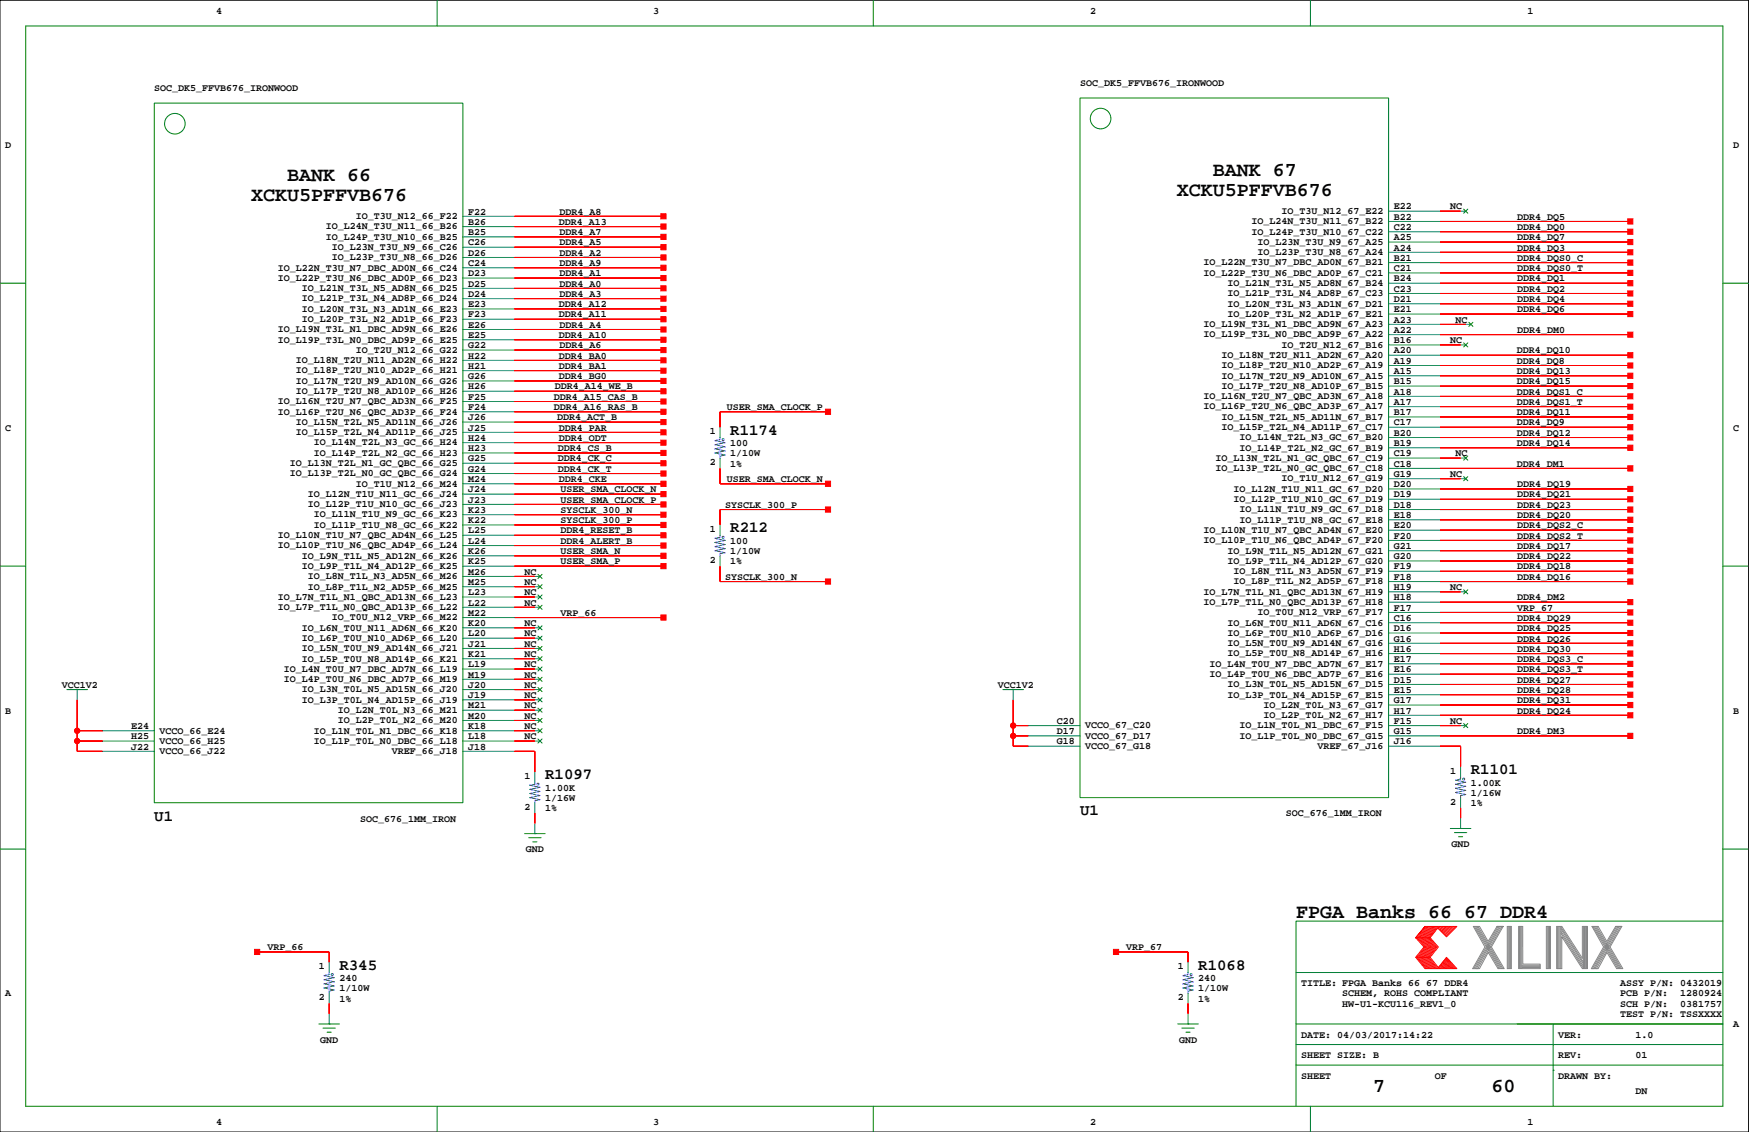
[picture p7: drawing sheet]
<svg xmlns="http://www.w3.org/2000/svg" width="432mm" height="279mm" viewBox="0 0 432 279" stroke-linecap="round" stroke-linejoin="round" font-family="sans-serif">
<path d="M0 .1h431.7v279.3h-431.7z" fill="none" stroke="#000" stroke-width=".25"/>
<g fill="none" stroke="#008000" stroke-width=".25">
<path d="M6.3 6.4h419.1v266.7h-419.1zM107.9 .1v6.3M215.6 .1v6.3M323.5 .1v6.3M38.1 25.5h76.2v172.6h-76.2zM266.6 24.2h76.2v172.7h-76.2zM361.4 51.6l1 1M362.4 51.6l-1 1M0 69.9h6.3M362.6 79.5l1 1.1M363.6 79.5l-1 1.1M425.4 69.9h6.3"/>
<path d="M361.4 84.6l1 1M362.4 84.6l-1 1M361.4 112.6l1 1M361.4 117.6l1 1.1M362.4 112.6l-1 1M362.4 117.6l-1 1.1M0 139.7h6.3M425.4 139.7h6.3M132.8 149.4l1 1M132.8 146.8l1 1.1M132.8 159.5l1 1.1M132.8 154.5l1 1"/>
<path d="M132.8 157l1 1M132.8 144.3l1 1M132.8 141.8l1 1M133.8 149.4l-1 1M133.8 146.8l-1 1.1M133.8 159.5l-1 1.1M133.8 154.5l-1 1M133.8 157l-1 1M133.8 144.3l-1 1M133.8 141.8l-1 1M361.4 145.6l1 1M362.4 145.6l-1 1"/>
<path d="M16.5 170.2h5.1M19 170.2h.1M132.8 179.9l1 1M132.8 174.8l1 1M132.8 177.3l1 1M132.8 169.7l1 1M132.8 172.2l1 1.1M132.8 164.6l1 1M132.8 167.2l1 1M132.8 162.1l1 1M133.8 179.9l-1 1M133.8 174.8l-1 1"/>
<path d="M133.8 177.3l-1 1M133.8 169.7l-1 1M133.8 172.2l-1 1.1M133.8 164.6l-1 1M133.8 167.2l-1 1M133.8 162.1l-1 1M247.6 170.2h5.1M250.1 170.2h.1M361.4 178.6l1 1M362.4 178.6l-1 1M132.8 182.4l1 1M133.8 182.4l-1 1"/>
<path d="M0 209.6h6.3M129.5 205.8h5.1M130.5 206.8h3.1M131.5 207.8h1.1M132.1 205.8h.1M358.1 204.5h5M359.1 205.5h3M360.1 206.5h1M360.6 204.5h.1M425.4 209.6h6.3M425.4 227.3h-105.4v35.6M78.7 252.7h5.1"/>
<path d="M79.7 253.8h3.1M80.8 254.8h1M81.3 252.7h.1M290.8 252.7h5M291.8 253.8h3M292.8 254.8h1M293.3 252.7h.1M320 257.8h105.4M320 252.7h105.4M320 240h105.4M383.5 252.7v20.4M107.9 273.1v6.3"/>
<path d="M215.6 273.1v6.3M320 262.9v10.2M320 262.9h105.4M323.5 273.1v6.3M383.5 264.2h.1"/>
<circle cx="43.2" cy="30.5" r="2.54"/>
<circle cx="271.7" cy="29.3" r="2.54"/>
</g>
<g fill="none" stroke="#f00" stroke-width=".25">
<path d="M127 58.5h36.8M127 53.4h36.8M127 55.9h36.8M355.5 52.1h5.1M355.5 57.2h47M355.5 59.7h47M355.5 54.7h47M127 71.2h36.8M127 63.5h36.8M127 73.7h36.8M127 68.6h36.8M127 76.2h36.8"/>
<path d="M127 78.8h36.8M127 61h36.8M127 66.1h36.8M355.5 62.3h47M355.5 64.8h47M355.5 67.4h47M355.5 69.9h47M355.5 72.4h47M355.5 75h47M355.5 77.5h47M127 94h36.8M127 88.9h36.8"/>
<path d="M127 91.5h36.8M127 99.1h36.8M127 96.6h36.8M127 81.3h36.8M127 83.9h36.8M127 86.4h36.8M355.5 97.8h47M355.5 85.1h5.1M355.5 82.6h47M355.5 80.1h6.4M355.5 92.8h47M355.5 87.7h47"/>
<path d="M355.5 95.3h47M355.5 90.2h47M127 119.4h36.8M127 101.6h36.8M127 106.7h36.8M127 104.2h36.8M127 116.9h36.8M127 114.3h36.8M127 111.8h36.8M127 109.3h36.8M177.8 115.6v3.8h26.6M204.4 101.6h-26.6v3.8"/>
<path d="M355.5 100.4h47M355.5 115.6h47M355.5 113.1h5.1M355.5 118.1h5.1M355.5 102.9h47M355.5 105.4h47M355.5 110.5h47M355.5 108h47M127 137.2h36.8M127 139.7h36.8M127 132.1h36.8M127 122h36.8"/>
<path d="M127 124.5h36.8M127 129.6h36.8M127 127h36.8M127 134.7h36.8M177.8 139.7v3.8h26.6M204.4 125.8h-26.6v3.8M355.5 125.8h47M355.5 130.8h47M355.5 133.4h47M355.5 135.9h47M355.5 138.5h47M355.5 120.7h47"/>
<path d="M355.5 123.2h47M355.5 128.3h47M127 152.4h36.8M127 149.9h5.1M127 147.3h5.1M127 155h5.1M127 157.5h5.1M127 144.8h5.1M127 142.3h5.1M355.5 143.5h47M355.5 158.8h47M355.5 156.2h47"/>
<path d="M355.5 148.6h47M355.5 151.2h47M355.5 146.1h5.1M355.5 141h47M355.5 153.7h47M19 172.7v12.7h6.4M127 175.3h5.1M127 177.8h5.1M127 170.2h5.1M127 172.7h5.1M127 165.1h5.1M127 167.7h5.1"/>
<path d="M127 160h5.1M127 162.6h5.1M250.1 179.1h3.8M250.1 172.7v11.5h3.8M355.5 179.1h5.1M355.5 163.9h47M355.5 166.4h47M355.5 161.3h47M355.5 168.9h47M355.5 176.6h47M355.5 171.5h47M355.5 174h47"/>
<path d="M19 180.4h6.4M19 182.9h6.4M127 180.4h5.1M127 182.9h5.1M127 185.4h5.1v5.1M250.1 181.6h3.8M355.5 181.6h47M355.5 184.2h5.1v5.1M360.6 199.4v2.5M132.1 200.7v2.5M63.5 235h17.8v2.5M275.5 235h17.8v2.5"/>
<path d="M349.5 236.3h3.6M349.9 231.5l1.9 2.2-2 2.6 2.2 2.8M350.1 236.3l2.2 2.8M350.2 231.5l1.9 2.3-2 2.5M350.4 236.3l2.2 2.8M350.5 231.5l1.9 2.3-2 2.5M350.6 236.3l2.3 2.7M350.8 231.5l1.9 2.3-2 2.5M351 236.3l2.2 2.8M351.1 231.5l1.9 2.3-2 2.5M351.3 236.3l2.2 2.8M351.4 231.5l1.9 2.3-2 2.5"/>
<path d="M351.6 236.3l2.2 2.8M351.7 231.5l1.9 2.2M351.8 228.7l-2.3 2.8 2.3-2.8h7.9l-2.6 2.5-2.1-2.1-1.9 2.4 2 2.2-2 2.6 2 2.5 2-2.5 2.6 2.8h-7.9l-2.3-2.8M351.9 236.3l2.2 2.8M352 231.5l1.9 2.2M352.1 228.7l-2.2 2.7M352.2 236.3l2.2 2.8M352.3 231.5l1.9 2.3-2 2.5M352.4 228.7l-2.2 2.7M352.5 236.3l2.2 2.8M352.6 231.5l1.9 2.2M352.7 228.7l-2.2 2.7"/>
<path d="M352.8 236.3l2.2 2.8M352.8 231.5l2 2.2M353 228.7l-2.2 2.7M353.1 231.5h-3.6l2.1 2.2-2.1 2.6M353.2 228.7l-2.1 2.7M353.6 233.8l-2 2.5M353.6 228.7l-2.2 2.7M353.8 228.7l-2.1 2.7M353.9 233.8l-1.9 2.4M354.1 228.7l-2.1 2.7M354.4 228.7l-2.1 2.7M354.5 233.8l-2 2.5"/>
<path d="M354.7 228.7l-2.1 2.7M354.8 233.8l-2 2.5M355 228.7l-2.1 2.7M355.2 238.8l.2 .3M355.3 238.6l.4 .5M355.4 228.7l-.4 .4M355.4 238.4l.6 .7M355.6 238.3l.7 .8M355.7 238.1l.9 1M355.7 228.7l-.5 .5M355.9 237.9l1 1.2M356 237.8l1.2 1.3"/>
<path d="M356.1 228.7l-.8 .7M356.1 237.6l1.4 1.4M356.3 237.4l1.5 1.7M356.4 237.2l1.6 1.9M356.5 228.7l-1 .9M356.5 237.1l1.8 2M356.7 236.9l1.9 2.2M356.8 236.7l2.1 2.4M356.8 228.7l-1.1 1.1M356.9 236.6l2.3 2.5M357.1 236.5l2.3 2.6M357.2 228.7l-1.3 1.2"/>
<path d="M357.5 228.7l-1.4 1.4M357.8 228.7l-1.6 1.6M358.2 228.7l-1.8 1.7M358.5 228.7l-1.9 1.9M359 228.7l-2.2 2.1M359.3 228.7l-2.3 2.3M81.3 247.7v2.5M293.3 247.7v2.5"/>
<circle cx="250.1" cy="179.1" r=".63"/>
<circle cx="19" cy="180.4" r=".63"/>
<circle cx="19" cy="182.9" r=".63"/>
<circle cx="250.1" cy="181.6" r=".63"/>
</g>
<g fill="none" stroke="#848684" stroke-width=".25">
<path d="M364 228.7l6.1 10.4M364.3 228.7l6.1 10.4M364.6 228.7l6.1 10.4M364.9 228.7l6.1 10.4M367.4 232.3l-2.1-3.6h-1.6l2.9 5-3 5.4h1.7l2.1-4 2.4 4h1.6l-3.2-5.4M369.6 228.7l-2.2 3.6M369.8 228.7l-5.9 10.4M370.2 228.7l-6 10.4M370.5 228.7l-6 10.4M370.8 228.7l-6 10.4M371.1 228.7h-1.5h1.5l-2.9 5M372.1 228.7h1v10.4h-1z"/>
<path d="M372.4 228.7v10.4M372.6 228.7v10.4M372.9 228.7v10.4M374.9 228.7h1v9.3h4.3v1.1h-5.3zM375.1 228.7v10.4M375.4 228.7v10.4M375.7 228.7v10.4M375.7 238.2h4.5M375.7 238.5h4.5M375.7 238.8h4.5M381.8 228.7h1v10.4h-1zM382 228.7v10.4"/>
<path d="M382.3 228.7v10.4M382.5 228.7v10.4M384.3 228.7h1.3l5.1 7.8v-7.8h1.2v10.4h-1.2l-5.1-7.9v7.9h-1.3zM384.5 228.7v10.4M384.8 228.7v10.4M385.1 228.7v10.4M385.3 228.7v10.4M385.3 230.3l5.6 8.7M385.3 229.8l5.6 8.7M385.3 229.2l5.6 8.7M385.3 228.8l5.6 8.7M390.9 228.7v10.4"/>
<path d="M391.2 228.7v10.4M391.5 228.7v10.4M391.7 228.6v10.4M393.3 228.7l6.1 10.4M393.6 228.7l6.1 10.4M393.9 228.7l6.1 10.4M394.2 228.7l6.1 10.4M396.7 232.3l-2.1-3.6h-1.6l2.9 5-3 5.4M397.5 233.7l3.2 5.4h-1.6l-2.4-4-2.2 4h-1.6M398.9 228.7l-2.2 3.6M399.1 228.7l-6 10.4M399.4 228.7l-5.9 10.4"/>
<path d="M399.7 228.7l-5.9 10.4M400.1 228.7l-6 10.4M400.4 228.7h-1.5h1.5l-2.9 5"/>
</g>
<g fill="#f00" stroke="#f00" stroke-width=".25">
<path d="M250.1 181.6h3.8z" fill-rule="evenodd"/>
<path d="M250.1 179.1h3.8z" fill-rule="evenodd"/>
<path d="M250.1 179.1v2.5z" fill-rule="evenodd"/>
<path d="M250.1 181.6v2.6z" fill-rule="evenodd"/>
<path d="M250.1 184.2h3.8z" fill-rule="evenodd"/>
<path d="M250.1 172.7v6.4z" fill-rule="evenodd"/>
<path d="M360.6 199.4v2.5z" fill-rule="evenodd"/>
<path d="M293.3 247.7v2.5z" fill-rule="evenodd"/>
<path d="M275.5 235h17.8z" fill-rule="evenodd"/>
<path d="M293.3 235v2.5z" fill-rule="evenodd"/>
<path d="M274.9 234.3h1.3v1.3h-1.3z" fill-rule="evenodd"/>
<path d="M81.3 247.7v2.5z" fill-rule="evenodd"/>
<path d="M81.3 235v2.5z" fill-rule="evenodd"/>
<path d="M63.5 235h17.8z" fill-rule="evenodd"/>
<path d="M62.9 234.3h1.2v1.3h-1.2z" fill-rule="evenodd"/>
<path d="M177.8 139.7v3.8z" fill-rule="evenodd"/>
<path d="M177.8 143.5h26.6z" fill-rule="evenodd"/>
<path d="M203.8 142.9h1.3v1.3h-1.3z" fill-rule="evenodd"/>
<path d="M177.8 125.8v3.8z" fill-rule="evenodd"/>
<path d="M177.8 125.8h26.6z" fill-rule="evenodd"/>
<path d="M203.8 125.1h1.3v1.3h-1.3z" fill-rule="evenodd"/>
<path d="M19 172.7v7.7z" fill-rule="evenodd"/>
<path d="M19 180.4h6.4z" fill-rule="evenodd"/>
<path d="M19 180.4v2.5z" fill-rule="evenodd"/>
<path d="M19 182.9h6.4z" fill-rule="evenodd"/>
<path d="M19 182.9v2.5z" fill-rule="evenodd"/>
<path d="M19 185.4h6.4z" fill-rule="evenodd"/>
<path d="M132.1 200.7v2.5z" fill-rule="evenodd"/>
<path d="M127 152.4h36.8z" fill-rule="evenodd"/>
<path d="M163.2 151.8h1.2v1.3h-1.2z" fill-rule="evenodd"/>
<path d="M127 185.4h5.1z" fill-rule="evenodd"/>
<path d="M132.1 185.4v5.1z" fill-rule="evenodd"/>
<path d="M355.5 184.2h5.1z" fill-rule="evenodd"/>
<path d="M360.6 184.2v5.1z" fill-rule="evenodd"/>
<path d="M177.8 119.4h26.6z" fill-rule="evenodd"/>
<path d="M177.8 115.6v3.8z" fill-rule="evenodd"/>
<path d="M203.8 118.8h1.3v1.3h-1.3z" fill-rule="evenodd"/>
<path d="M177.8 101.6v3.8z" fill-rule="evenodd"/>
<path d="M177.8 101.6h26.6z" fill-rule="evenodd"/>
<path d="M203.8 101h1.3v1.3h-1.3z" fill-rule="evenodd"/>
<path d="M127 137.2h36.8z" fill-rule="evenodd"/>
<path d="M163.2 136.6h1.2v1.2h-1.2z" fill-rule="evenodd"/>
<path d="M127 139.7h36.8z" fill-rule="evenodd"/>
<path d="M163.2 139.1h1.2v1.3h-1.2z" fill-rule="evenodd"/>
<path d="M127 149.9h5.1z" fill-rule="evenodd"/>
<path d="M127 147.3h5.1z" fill-rule="evenodd"/>
<path d="M127 94h36.8z" fill-rule="evenodd"/>
<path d="M163.2 93.4h1.2v1.3h-1.2z" fill-rule="evenodd"/>
<path d="M127 106.7h36.8z" fill-rule="evenodd"/>
<path d="M163.2 106.1h1.2v1.3h-1.2z" fill-rule="evenodd"/>
<path d="M127 180.4h5.1z" fill-rule="evenodd"/>
<path d="M127 182.9h5.1z" fill-rule="evenodd"/>
<path d="M127 175.3h5.1z" fill-rule="evenodd"/>
<path d="M127 177.8h5.1z" fill-rule="evenodd"/>
<path d="M127 170.2h5.1z" fill-rule="evenodd"/>
<path d="M127 172.7h5.1z" fill-rule="evenodd"/>
<path d="M127 165.1h5.1z" fill-rule="evenodd"/>
<path d="M127 167.7h5.1z" fill-rule="evenodd"/>
<path d="M127 160h5.1z" fill-rule="evenodd"/>
<path d="M127 162.6h5.1z" fill-rule="evenodd"/>
<path d="M127 155h5.1z" fill-rule="evenodd"/>
<path d="M127 157.5h5.1z" fill-rule="evenodd"/>
<path d="M127 132.1h36.8z" fill-rule="evenodd"/>
<path d="M163.2 131.5h1.2v1.2h-1.2z" fill-rule="evenodd"/>
<path d="M355.5 158.8h47z" fill-rule="evenodd"/>
<path d="M401.9 158.1h1.2v1.3h-1.2z" fill-rule="evenodd"/>
<path d="M355.5 156.2h47z" fill-rule="evenodd"/>
<path d="M401.9 155.6h1.2v1.3h-1.2z" fill-rule="evenodd"/>
<path d="M355.5 181.6h47z" fill-rule="evenodd"/>
<path d="M401.9 181h1.2v1.3h-1.2z" fill-rule="evenodd"/>
<path d="M355.5 163.9h47z" fill-rule="evenodd"/>
<path d="M401.9 163.2h1.2v1.3h-1.2z" fill-rule="evenodd"/>
<path d="M355.5 166.4h47z" fill-rule="evenodd"/>
<path d="M401.9 165.8h1.2v1.2h-1.2z" fill-rule="evenodd"/>
<path d="M355.5 148.6h47z" fill-rule="evenodd"/>
<path d="M401.9 148h1.2v1.3h-1.2z" fill-rule="evenodd"/>
<path d="M355.5 130.8h47z" fill-rule="evenodd"/>
<path d="M401.9 130.2h1.2v1.3h-1.2z" fill-rule="evenodd"/>
<path d="M355.5 133.4h47z" fill-rule="evenodd"/>
<path d="M401.9 132.7h1.2v1.3h-1.2z" fill-rule="evenodd"/>
<path d="M355.5 151.2h47z" fill-rule="evenodd"/>
<path d="M401.9 150.5h1.2v1.3h-1.2z" fill-rule="evenodd"/>
<path d="M355.5 97.8h47z" fill-rule="evenodd"/>
<path d="M401.9 97.2h1.2v1.3h-1.2z" fill-rule="evenodd"/>
<path d="M355.5 100.4h47z" fill-rule="evenodd"/>
<path d="M401.9 99.7h1.2v1.3h-1.2z" fill-rule="evenodd"/>
<path d="M355.5 115.6h47z" fill-rule="evenodd"/>
<path d="M401.9 115h1.2v1.2h-1.2z" fill-rule="evenodd"/>
<path d="M355.5 113.1h5.1z" fill-rule="evenodd"/>
<path d="M355.5 85.1h5.1z" fill-rule="evenodd"/>
<path d="M355.5 179.1h5.1z" fill-rule="evenodd"/>
<path d="M355.5 52.1h5.1z" fill-rule="evenodd"/>
<path d="M355.5 146.1h5.1z" fill-rule="evenodd"/>
<path d="M355.5 62.3h47z" fill-rule="evenodd"/>
<path d="M401.9 61.6h1.2v1.3h-1.2z" fill-rule="evenodd"/>
<path d="M355.5 64.8h47z" fill-rule="evenodd"/>
<path d="M401.9 64.2h1.2v1.3h-1.2z" fill-rule="evenodd"/>
<path d="M355.5 67.4h47z" fill-rule="evenodd"/>
<path d="M401.9 66.7h1.2v1.3h-1.2z" fill-rule="evenodd"/>
<path d="M355.5 82.6h47z" fill-rule="evenodd"/>
<path d="M401.9 82h1.2v1.2h-1.2z" fill-rule="evenodd"/>
<path d="M355.5 80.1h6.4z" fill-rule="evenodd"/>
<path d="M355.5 118.1h5.1z" fill-rule="evenodd"/>
<path d="M127 88.9h36.8z" fill-rule="evenodd"/>
<path d="M163.2 88.3h1.2v1.3h-1.2z" fill-rule="evenodd"/>
<path d="M127 91.5h36.8z" fill-rule="evenodd"/>
<path d="M163.2 90.8h1.2v1.3h-1.2z" fill-rule="evenodd"/>
<path d="M127 101.6h36.8z" fill-rule="evenodd"/>
<path d="M163.2 101h1.2v1.3h-1.2z" fill-rule="evenodd"/>
<path d="M127 99.1h36.8z" fill-rule="evenodd"/>
<path d="M163.2 98.5h1.2v1.2h-1.2z" fill-rule="evenodd"/>
<path d="M127 96.6h36.8z" fill-rule="evenodd"/>
<path d="M163.2 95.9h1.2v1.3h-1.2z" fill-rule="evenodd"/>
<path d="M127 104.2h36.8z" fill-rule="evenodd"/>
<path d="M163.2 103.5h1.2v1.3h-1.2z" fill-rule="evenodd"/>
<path d="M127 122h36.8z" fill-rule="evenodd"/>
<path d="M163.2 121.3h1.2v1.3h-1.2z" fill-rule="evenodd"/>
<path d="M127 124.5h36.8z" fill-rule="evenodd"/>
<path d="M163.2 123.9h1.2v1.2h-1.2z" fill-rule="evenodd"/>
<path d="M127 119.4h36.8z" fill-rule="evenodd"/>
<path d="M163.2 118.8h1.2v1.3h-1.2z" fill-rule="evenodd"/>
<path d="M127 129.6h36.8z" fill-rule="evenodd"/>
<path d="M163.2 128.9h1.2v1.3h-1.2z" fill-rule="evenodd"/>
<path d="M127 127h36.8z" fill-rule="evenodd"/>
<path d="M163.2 126.4h1.2v1.3h-1.2z" fill-rule="evenodd"/>
<path d="M127 116.9h36.8z" fill-rule="evenodd"/>
<path d="M163.2 116.2h1.2v1.3h-1.2z" fill-rule="evenodd"/>
<path d="M127 114.3h36.8z" fill-rule="evenodd"/>
<path d="M163.2 113.7h1.2v1.3h-1.2z" fill-rule="evenodd"/>
<path d="M127 134.7h36.8z" fill-rule="evenodd"/>
<path d="M163.2 134h1.2v1.3h-1.2z" fill-rule="evenodd"/>
<path d="M127 71.2h36.8z" fill-rule="evenodd"/>
<path d="M163.2 70.5h1.2v1.3h-1.2z" fill-rule="evenodd"/>
<path d="M127 63.5h36.8z" fill-rule="evenodd"/>
<path d="M163.2 62.9h1.2v1.3h-1.2z" fill-rule="evenodd"/>
<path d="M127 73.7h36.8z" fill-rule="evenodd"/>
<path d="M163.2 73.1h1.2v1.2h-1.2z" fill-rule="evenodd"/>
<path d="M127 68.6h36.8z" fill-rule="evenodd"/>
<path d="M163.2 68h1.2v1.3h-1.2z" fill-rule="evenodd"/>
<path d="M127 81.3h36.8z" fill-rule="evenodd"/>
<path d="M163.2 80.7h1.2v1.3h-1.2z" fill-rule="evenodd"/>
<path d="M127 83.9h36.8z" fill-rule="evenodd"/>
<path d="M163.2 83.2h1.2v1.3h-1.2z" fill-rule="evenodd"/>
<path d="M127 76.2h36.8z" fill-rule="evenodd"/>
<path d="M163.2 75.6h1.2v1.3h-1.2z" fill-rule="evenodd"/>
<path d="M127 58.5h36.8z" fill-rule="evenodd"/>
<path d="M163.2 57.8h1.2v1.3h-1.2z" fill-rule="evenodd"/>
<path d="M127 53.4h36.8z" fill-rule="evenodd"/>
<path d="M163.2 52.8h1.2v1.2h-1.2z" fill-rule="evenodd"/>
<path d="M127 78.8h36.8z" fill-rule="evenodd"/>
<path d="M163.2 78.2h1.2v1.2h-1.2z" fill-rule="evenodd"/>
<path d="M127 55.9h36.8z" fill-rule="evenodd"/>
<path d="M163.2 55.3h1.2v1.3h-1.2z" fill-rule="evenodd"/>
<path d="M127 61h36.8z" fill-rule="evenodd"/>
<path d="M163.2 60.4h1.2v1.2h-1.2z" fill-rule="evenodd"/>
<path d="M127 86.4h36.8z" fill-rule="evenodd"/>
<path d="M163.2 85.8h1.2v1.2h-1.2z" fill-rule="evenodd"/>
<path d="M127 66.1h36.8z" fill-rule="evenodd"/>
<path d="M163.2 65.5h1.2v1.2h-1.2z" fill-rule="evenodd"/>
<path d="M355.5 69.9h47z" fill-rule="evenodd"/>
<path d="M401.9 69.3h1.2v1.2h-1.2z" fill-rule="evenodd"/>
<path d="M355.5 57.2h47z" fill-rule="evenodd"/>
<path d="M401.9 56.6h1.2v1.2h-1.2z" fill-rule="evenodd"/>
<path d="M355.5 72.4h47z" fill-rule="evenodd"/>
<path d="M401.9 71.8h1.2v1.3h-1.2z" fill-rule="evenodd"/>
<path d="M355.5 59.7h47z" fill-rule="evenodd"/>
<path d="M401.9 59.1h1.2v1.3h-1.2z" fill-rule="evenodd"/>
<path d="M355.5 54.7h47z" fill-rule="evenodd"/>
<path d="M401.9 54h1.2v1.3h-1.2z" fill-rule="evenodd"/>
<path d="M355.5 75h47z" fill-rule="evenodd"/>
<path d="M401.9 74.3h1.2v1.3h-1.2z" fill-rule="evenodd"/>
<path d="M355.5 77.5h47z" fill-rule="evenodd"/>
<path d="M401.9 76.9h1.2v1.3h-1.2z" fill-rule="evenodd"/>
<path d="M355.5 102.9h47z" fill-rule="evenodd"/>
<path d="M401.9 102.3h1.2v1.2h-1.2z" fill-rule="evenodd"/>
<path d="M355.5 92.8h47z" fill-rule="evenodd"/>
<path d="M401.9 92.1h1.2v1.3h-1.2z" fill-rule="evenodd"/>
<path d="M355.5 87.7h47z" fill-rule="evenodd"/>
<path d="M401.9 87h1.2v1.3h-1.2z" fill-rule="evenodd"/>
<path d="M355.5 105.4h47z" fill-rule="evenodd"/>
<path d="M401.9 104.8h1.2v1.3h-1.2z" fill-rule="evenodd"/>
<path d="M355.5 95.3h47z" fill-rule="evenodd"/>
<path d="M401.9 94.7h1.2v1.2h-1.2z" fill-rule="evenodd"/>
<path d="M355.5 90.2h47z" fill-rule="evenodd"/>
<path d="M401.9 89.6h1.2v1.2h-1.2z" fill-rule="evenodd"/>
<path d="M355.5 110.5h47z" fill-rule="evenodd"/>
<path d="M401.9 109.9h1.2v1.3h-1.2z" fill-rule="evenodd"/>
<path d="M355.5 108h47z" fill-rule="evenodd"/>
<path d="M401.9 107.4h1.2v1.2h-1.2z" fill-rule="evenodd"/>
<path d="M355.5 135.9h47z" fill-rule="evenodd"/>
<path d="M401.9 135.3h1.2v1.3h-1.2z" fill-rule="evenodd"/>
<path d="M355.5 138.5h47z" fill-rule="evenodd"/>
<path d="M401.9 137.8h1.2v1.3h-1.2z" fill-rule="evenodd"/>
<path d="M355.5 120.7h47z" fill-rule="evenodd"/>
<path d="M401.9 120.1h1.2v1.2h-1.2z" fill-rule="evenodd"/>
<path d="M355.5 125.8h47z" fill-rule="evenodd"/>
<path d="M401.9 125.1h1.2v1.3h-1.2z" fill-rule="evenodd"/>
<path d="M355.5 143.5h47z" fill-rule="evenodd"/>
<path d="M401.9 142.9h1.2v1.3h-1.2z" fill-rule="evenodd"/>
<path d="M355.5 123.2h47z" fill-rule="evenodd"/>
<path d="M401.9 122.6h1.2v1.3h-1.2z" fill-rule="evenodd"/>
<path d="M355.5 141h47z" fill-rule="evenodd"/>
<path d="M401.9 140.4h1.2v1.2h-1.2z" fill-rule="evenodd"/>
<path d="M355.5 128.3h47z" fill-rule="evenodd"/>
<path d="M401.9 127.7h1.2v1.2h-1.2z" fill-rule="evenodd"/>
<path d="M355.5 161.3h47z" fill-rule="evenodd"/>
<path d="M401.9 160.7h1.2v1.3h-1.2z" fill-rule="evenodd"/>
<path d="M355.5 168.9h47z" fill-rule="evenodd"/>
<path d="M401.9 168.3h1.2v1.3h-1.2z" fill-rule="evenodd"/>
<path d="M355.5 153.7h47z" fill-rule="evenodd"/>
<path d="M401.9 153.1h1.2v1.2h-1.2z" fill-rule="evenodd"/>
<path d="M355.5 176.6h47z" fill-rule="evenodd"/>
<path d="M401.9 175.9h1.2v1.3h-1.2z" fill-rule="evenodd"/>
<path d="M355.5 171.5h47z" fill-rule="evenodd"/>
<path d="M401.9 170.8h1.2v1.3h-1.2z" fill-rule="evenodd"/>
<path d="M355.5 174h47z" fill-rule="evenodd"/>
<path d="M401.9 173.4h1.2v1.2h-1.2z" fill-rule="evenodd"/>
<path d="M127 111.8h36.8z" fill-rule="evenodd"/>
<path d="M163.2 111.2h1.2v1.2h-1.2z" fill-rule="evenodd"/>
<path d="M127 109.3h36.8z" fill-rule="evenodd"/>
<path d="M163.2 108.6h1.2v1.3h-1.2z" fill-rule="evenodd"/>
<path d="M127 144.8h5.1z" fill-rule="evenodd"/>
<path d="M127 142.3h5.1z" fill-rule="evenodd"/>
<circle cx="250.1" cy="181.6" r=".63"/>
<circle cx="250.1" cy="179.1" r=".63"/>
<circle cx="19" cy="180.4" r=".63"/>
<circle cx="19" cy="182.9" r=".63"/>
</g>
<g fill="none" stroke="#008080" stroke-width=".25">
<path d="M114.3 58.5h12.7M114.3 55.9h12.7M114.3 53.4h12.7M342.8 59.7h12.7M342.8 57.2h12.7M342.8 54.7h12.7M342.8 52.1h12.7M360.6 52.1h1.3M114.3 78.8h12.7M114.3 76.2h12.7M114.3 73.7h12.7M114.3 71.2h12.7"/>
<path d="M114.3 68.6h12.7M114.3 66.1h12.7M114.3 63.5h12.7M114.3 61h12.7M342.8 77.5h12.7M342.8 75h12.7M342.8 72.4h12.7M342.8 69.9h12.7M342.8 67.4h12.7M342.8 64.8h12.7M342.8 62.3h12.7M114.3 99.1h12.7"/>
<path d="M114.3 96.6h12.7M114.3 94h12.7M114.3 91.5h12.7M114.3 88.9h12.7M114.3 86.4h12.7M114.3 83.9h12.7M114.3 81.3h12.7M342.8 97.8h12.7M342.8 95.3h12.7M342.8 92.8h12.7M342.8 90.2h12.7M342.8 87.7h12.7"/>
<path d="M342.8 85.1h12.7M342.8 82.6h12.7M342.8 80.1h12.7M360.6 85.1h1.3M361.9 80.1h1.2M114.3 119.4h12.7M114.3 116.9h12.7M114.3 114.3h12.7M114.3 111.8h12.7M114.3 109.3h12.7M114.3 106.7h12.7M114.3 104.2h12.7"/>
<path d="M114.3 101.6h12.7M177.8 105.4v2.6M177.8 113.1v2.5M342.8 118.1h12.7M342.8 115.6h12.7M342.8 113.1h12.7M342.8 110.5h12.7M342.8 108h12.7M342.8 105.4h12.7M342.8 102.9h12.7M342.8 100.4h12.7M360.6 118.1h1.3"/>
<path d="M360.6 113.1h1.3M114.3 139.7h12.7M114.3 137.2h12.7M114.3 134.7h12.7M114.3 132.1h12.7M114.3 129.6h12.7M114.3 127h12.7M114.3 124.5h12.7M114.3 122h12.7M177.8 129.6v2.5M177.8 137.2v2.5M342.8 138.5h12.7"/>
<path d="M342.8 135.9h12.7M342.8 133.4h12.7M342.8 130.8h12.7M342.8 128.3h12.7M342.8 125.8h12.7M342.8 123.2h12.7M342.8 120.7h12.7M114.3 157.5h12.7M114.3 155h12.7M114.3 152.4h12.7M114.3 149.9h12.7M114.3 147.3h12.7"/>
<path d="M114.3 144.8h12.7M114.3 142.3h12.7M132.1 157.5h1.2M132.1 155h1.2M132.1 149.9h1.2M132.1 147.3h1.2M132.1 144.8h1.2M132.1 142.3h1.2M342.8 158.8h12.7M342.8 156.2h12.7M342.8 153.7h12.7M342.8 151.2h12.7"/>
<path d="M342.8 148.6h12.7M342.8 146.1h12.7M342.8 143.5h12.7M342.8 141h12.7M360.6 146.1h1.3M19 170.2v2.5M114.3 177.8h12.7M114.3 175.3h12.7M114.3 172.7h12.7M114.3 170.2h12.7M114.3 167.7h12.7M114.3 165.1h12.7"/>
<path d="M114.3 162.6h12.7M114.3 160h12.7M132.1 177.8h1.2M132.1 175.3h1.2M132.1 172.7h1.2M132.1 170.2h1.2M132.1 167.7h1.2M132.1 165.1h1.2M132.1 162.6h1.2M132.1 160h1.2M250.1 170.2v2.5M253.9 179.1h12.7"/>
<path d="M342.8 179.1h12.7M342.8 176.6h12.7M342.8 174h12.7M342.8 171.5h12.7M342.8 168.9h12.7M342.8 166.4h12.7M342.8 163.9h12.7M342.8 161.3h12.7M360.6 179.1h1.3M25.4 185.4h12.7M25.4 182.9h12.7M25.4 180.4h12.7"/>
<path d="M114.3 185.4h12.7M114.3 182.9h12.7M114.3 180.4h12.7M132.1 190.5v2.6M132.1 198.1v2.6M132.1 182.9h1.2M132.1 180.4h1.2M253.9 184.2h12.7M253.9 181.6h12.7M342.8 184.2h12.7M342.8 181.6h12.7M360.6 189.3v2.5"/>
<path d="M360.6 196.9v2.5M132.1 203.2v2.6M360.6 201.9v2.6M81.3 237.5v2.5M293.3 237.5v2.5M81.3 245.1v2.6M81.3 250.2v2.5M293.3 245.1v2.6M293.3 250.2v2.5"/>
</g>
<g fill="none" stroke="#00f" stroke-width=".25">
<path d="M177.8 108v.5l-1.3 .3 2.5 .5-2.5 .5 2.5 .5-2.5 .5 2.5 .5-2.5 .5 2.5 .5-1.2 .3v.5M177.8 132.1v.5l-1.3 .3 2.5 .5-2.5 .5 2.5 .5-2.5 .5 2.5 .5-2.5 .5 2.5 .5-1.2 .3v.5M132.1 193.1v.5l-1.3 .2 2.5 .5-2.5 .5 2.5 .5-2.5 .6 2.5 .5-2.5 .5 2.5 .5-1.2 .2v.5M360.6 191.8v.5l-1.3 .3 2.6 .5-2.6 .5 2.6 .5-2.6 .5 2.6 .5-2.6 .5 2.6 .5-1.3 .3v.5M81.3 240v.5l-1.3 .3 2.5 .5-2.5 .5 2.5 .5-2.5 .5 2.5 .5-2.5 .5 2.5 .6-1.2 .2v.5M293.3 240v.5l-1.3 .3 2.6 .5-2.6 .5 2.6 .5-2.6 .5 2.6 .5-2.6 .5 2.6 .6-1.3 .2v.5"/>
<circle cx="178.5" cy="108.5" r=".25"/>
<circle cx="178.5" cy="132.6" r=".25"/>
<circle cx="132.8" cy="193.6" r=".25"/>
<circle cx="361.4" cy="192.3" r=".25"/>
<circle cx="82" cy="240.5" r=".25"/>
<circle cx="294.1" cy="240.5" r=".25"/>
</g>
<g font-size="4.9">
<text x="70.9" y="44.6">BANK 66</text>
<text x="299.4" y="43.4">BANK 67</text>
<text x="62" y="49.7">XCKU5PFFVB676</text>
<text x="290.5" y="48.4">XCKU5PFFVB676</text>
<text x="320" y="226.5">FPGA Banks 66 67 DDR4</text>
<text x="339" y="269.6">7</text>
<text x="368.2" y="269.6">60</text>
</g>
<g font-size="3.9">
<text x="180.3" y="107.3">R1174</text>
<text x="180.3" y="131.4">R212</text>
<text x="363.1" y="191.1">R1101</text>
<text x="134.6" y="192.4">R1097</text>
<text x="38.1" y="202.5">U1</text>
<text x="266.6" y="201.3">U1</text>
<text x="83.8" y="239.3">R345</text>
<text x="295.8" y="239.3">R1068</text>
</g>
<g font-size="2.5">
<text x="53.3" y="3.4">4</text>
<text x="161.3" y="3.4">3</text>
<text x="269.2" y="3.4">2</text>
<text x="377.1" y="3.4">1</text>
<text x="38.1" y="22.5">SOC_DK5_FFVB676_IRONWOOD</text>
<text x="266.6" y="21.2">SOC_DK5_FFVB676_IRONWOOD</text>
<text x="1.3" y="36.4">D</text>
<text x="427.9" y="36.4">D</text>
<text x="115.5" y="53">F22</text>
<text x="138.2" y="53">DDR4_A8</text>
<text x="316.4" y="52.8">IO_T3U_N12_67_E22</text>
<text x="344.1" y="51.7">E22</text>
<text x="358.1" y="51.7">NC</text>
<text x="80.4" y="59.2">IO_L24P_T3U_N10_66_B25</text>
<text x="80.4" y="56.6">IO_L24N_T3U_N11_66_B26</text>
<text x="87.8" y="54.1">IO_T3U_N12_66_F22</text>
<text x="115.5" y="55.5">B26</text>
<text x="115.5" y="58">B25</text>
<text x="138" y="55.5">DDR4_A13</text>
<text x="138.2" y="58">DDR4_A7</text>
<text x="309" y="57.9">IO_L24P_T3U_N10_67_C22</text>
<text x="309" y="55.4">IO_L24N_T3U_N11_67_B22</text>
<text x="344.1" y="54.2">B22</text>
<text x="344.1" y="56.8">C22</text>
<text x="344.1" y="59.3">A25</text>
<text x="374.6" y="56.8">DDR4_DQ0</text>
<text x="374.6" y="59.3">DDR4_DQ7</text>
<text x="374.6" y="54.2">DDR4_DQ5</text>
<text x="81.9" y="64.2">IO_L23P_T3U_N8_66_D26</text>
<text x="81.9" y="61.7">IO_L23N_T3U_N9_66_C26</text>
<text x="115.5" y="60.6">C26</text>
<text x="115.5" y="63.1">D26</text>
<text x="115.5" y="65.6">C24</text>
<text x="138.2" y="63.1">DDR4_A2</text>
<text x="138.2" y="60.6">DDR4_A5</text>
<text x="138.2" y="65.6">DDR4_A9</text>
<text x="297.1" y="65.5">IO_L22N_T3U_N7_DBC_AD0N_67_B21</text>
<text x="310.4" y="63">IO_L23P_T3U_N8_67_A24</text>
<text x="310.4" y="60.4">IO_L23N_T3U_N9_67_A25</text>
<text x="344.1" y="61.8">A24</text>
<text x="344.1" y="64.4">B21</text>
<text x="374.6" y="61.8">DDR4_DQ3</text>
<text x="374.6" y="64.4">DDR4_DQS0_C</text>
<text x="68.6" y="69.3">IO_L22P_T3U_N6_DBC_AD0P_66_D23</text>
<text x="68.6" y="66.8">IO_L22N_T3U_N7_DBC_AD0N_66_C24</text>
<text x="74.5" y="71.9">IO_L21N_T3L_N5_AD8N_66_D25</text>
<text x="115.5" y="68.2">D23</text>
<text x="115.5" y="70.7">D25</text>
<text x="138.2" y="70.7">DDR4_A0</text>
<text x="138.2" y="68.2">DDR4_A1</text>
<text x="297.1" y="68.1">IO_L22P_T3U_N6_DBC_AD0P_67_C21</text>
<text x="303" y="70.6">IO_L21N_T3L_N5_AD8N_67_B24</text>
<text x="344.1" y="66.9">C21</text>
<text x="344.1" y="69.5">B24</text>
<text x="344.1" y="72">C23</text>
<text x="374.6" y="66.9">DDR4_DQS0_T</text>
<text x="374.6" y="69.5">DDR4_DQ1</text>
<text x="374.6" y="72">DDR4_DQ2</text>
<text x="74.5" y="76.9">IO_L20N_T3L_N3_AD1N_66_E23</text>
<text x="74.5" y="74.4">IO_L21P_T3L_N4_AD8P_66_D24</text>
<text x="115.5" y="73.3">D24</text>
<text x="115.5" y="75.8">E23</text>
<text x="138" y="75.8">DDR4_A12</text>
<text x="138.2" y="73.3">DDR4_A3</text>
<text x="303" y="75.7">IO_L20N_T3L_N3_AD1N_67_D21</text>
<text x="303" y="73.1">IO_L21P_T3L_N4_AD8P_67_C23</text>
<text x="344.1" y="74.5">D21</text>
<text x="344.1" y="77.1">E21</text>
<text x="374.6" y="74.5">DDR4_DQ4</text>
<text x="374.6" y="77.1">DDR4_DQ6</text>
<text x="68.6" y="82">IO_L19N_T3L_N1_DBC_AD9N_66_E26</text>
<text x="74.5" y="79.5">IO_L20P_T3L_N2_AD1P_66_F23</text>
<text x="115.5" y="78.3">F23</text>
<text x="115.5" y="80.9">E26</text>
<text x="115.5" y="83.4">E25</text>
<text x="138" y="83.4">DDR4_A10</text>
<text x="138" y="78.3">DDR4_A11</text>
<text x="138.2" y="80.9">DDR4_A4</text>
<text x="297.1" y="83.3">IO_L19P_T3L_N0_DBC_AD9P_67_A22</text>
<text x="297.1" y="80.7">IO_L19N_T3L_N1_DBC_AD9N_67_A23</text>
<text x="303" y="78.2">IO_L20P_T3L_N2_AD1P_67_E21</text>
<text x="344.1" y="79.6">A23</text>
<text x="344.1" y="82.2">A22</text>
<text x="359.3" y="79.6">NC</text>
<text x="374.6" y="82.2">DDR4_DM0</text>
<text x="68.6" y="84.6">IO_L19P_T3L_N0_DBC_AD9P_66_E25</text>
<text x="73" y="89.6">IO_L18N_T2U_N11_AD2N_66_H22</text>
<text x="87.8" y="87.1">IO_T2U_N12_66_G22</text>
<text x="115.5" y="86">G22</text>
<text x="115.5" y="88.5">H22</text>
<text x="138" y="88.5">DDR4_BA0</text>
<text x="138.2" y="86">DDR4_A6</text>
<text x="301.5" y="88.4">IO_L18N_T2U_N11_AD2N_67_A20</text>
<text x="316.4" y="85.8">IO_T2U_N12_67_B16</text>
<text x="344.1" y="84.7">B16</text>
<text x="344.1" y="87.2">A20</text>
<text x="344.1" y="89.8">A19</text>
<text x="358.1" y="84.7">NC</text>
<text x="374.5" y="87.2">DDR4_DQ10</text>
<text x="374.5" y="89.8">DDR4_DQ8</text>
<text x="73" y="94.7">IO_L17N_T2U_N9_AD10N_66_G26</text>
<text x="73" y="92.2">IO_L18P_T2U_N10_AD2P_66_H21</text>
<text x="115.5" y="91">H21</text>
<text x="115.5" y="93.6">G26</text>
<text x="138" y="93.6">DDR4_BG0</text>
<text x="138" y="91">DDR4_BA1</text>
<text x="301.5" y="96">IO_L17P_T2U_N8_AD10P_67_B15</text>
<text x="301.5" y="93.4">IO_L17N_T2U_N9_AD10N_67_A15</text>
<text x="301.5" y="90.9">IO_L18P_T2U_N10_AD2P_67_A19</text>
<text x="344.1" y="92.3">A15</text>
<text x="344.1" y="94.9">B15</text>
<text x="374.5" y="92.3">DDR4_DQ13</text>
<text x="374.5" y="94.9">DDR4_DQ15</text>
<text x="68.6" y="99.8">IO_L16N_T2U_N7_QBC_AD3N_66_F25</text>
<text x="73" y="97.3">IO_L17P_T2U_N8_AD10P_66_H26</text>
<text x="115.5" y="96.1">H26</text>
<text x="115.5" y="98.7">F25</text>
<text x="115.5" y="101.2">F24</text>
<text x="136.7" y="101.2">DDR4_A16_RAS_B</text>
<text x="136.7" y="98.7">DDR4_A15_CAS_B</text>
<text x="136.9" y="96.1">DDR4_A14_WE_B</text>
<text x="179.4" y="101.2">USER_SMA_CLOCK_P</text>
<text x="297.1" y="101.1">IO_L16P_T2U_N6_QBC_AD3P_67_A17</text>
<text x="297.1" y="98.5">IO_L16N_T2U_N7_QBC_AD3N_67_A18</text>
<text x="344.1" y="97.4">A18</text>
<text x="344.1" y="99.9">A17</text>
<text x="374.5" y="97.4">DDR4_DQS1_C</text>
<text x="374.5" y="99.9">DDR4_DQS1_T</text>
<text x="1.3" y="106.3">C</text>
<text x="68.6" y="102.3">IO_L16P_T2U_N6_QBC_AD3P_66_F24</text>
<text x="73" y="107.4">IO_L15P_T2L_N4_AD11P_66_J25</text>
<text x="73" y="104.9">IO_L15N_T2L_N5_AD11N_66_J26</text>
<text x="115.5" y="103.7">J26</text>
<text x="115.5" y="106.3">J25</text>
<text x="137.6" y="103.7">DDR4_ACT_B</text>
<text x="138" y="106.3">DDR4_PAR</text>
<text x="175.2" y="107.2">1</text>
<text x="301.5" y="106.1">IO_L15P_T2L_N4_AD11P_67_C17</text>
<text x="301.5" y="103.6">IO_L15N_T2L_N5_AD11N_67_B17</text>
<text x="344.1" y="102.5">B17</text>
<text x="344.1" y="105">C17</text>
<text x="344.1" y="107.5">B20</text>
<text x="374.5" y="102.5">DDR4_DQ11</text>
<text x="374.5" y="105">DDR4_DQ9</text>
<text x="374.5" y="107.5">DDR4_DQ12</text>
<text x="427.9" y="106.3">C</text>
<text x="77.4" y="112.5">IO_L14P_T2L_N2_GC_66_H23</text>
<text x="77.4" y="110">IO_L14N_T2L_N3_GC_66_H24</text>
<text x="115.5" y="108.8">H24</text>
<text x="115.5" y="111.4">H23</text>
<text x="115.5" y="113.9">G25</text>
<text x="137.8" y="113.9">DDR4_CK_C</text>
<text x="137.8" y="111.4">DDR4_CS_B</text>
<text x="138" y="108.8">DDR4_ODT</text>
<text x="180.3" y="110.1">100</text>
<text x="180.3" y="112.6">1/10W</text>
<text x="300.1" y="113.8">IO_L13N_T2L_N1_GC_QBC_67_C19</text>
<text x="306" y="111.2">IO_L14P_T2L_N2_GC_67_B19</text>
<text x="306" y="108.7">IO_L14N_T2L_N3_GC_67_B20</text>
<text x="344.1" y="110.1">B19</text>
<text x="344.1" y="112.6">C19</text>
<text x="359.3" y="112.6">NC</text>
<text x="374.5" y="110.1">DDR4_DQ14</text>
<text x="71.5" y="117.6">IO_L13P_T2L_N0_GC_QBC_66_G24</text>
<text x="71.5" y="115">IO_L13N_T2L_N1_GC_QBC_66_G25</text>
<text x="115.5" y="116.4">G24</text>
<text x="115.5" y="119">M24</text>
<text x="137.8" y="116.4">DDR4_CK_T</text>
<text x="138" y="119">DDR4_CKE</text>
<text x="175.2" y="114.8">2</text>
<text x="179.4" y="119">USER_SMA_CLOCK_N</text>
<text x="180.3" y="115.2">1%</text>
<text x="300.1" y="116.3">IO_L13P_T2L_N0_GC_QBC_67_C18</text>
<text x="316.4" y="118.8">IO_T1U_N12_67_G19</text>
<text x="344.1" y="115.2">C18</text>
<text x="344.1" y="117.7">G19</text>
<text x="358.1" y="117.7">NC</text>
<text x="374.5" y="115.2">DDR4_DM1</text>
<text x="76" y="125.2">IO_L12P_T1U_N10_GC_66_J23</text>
<text x="76" y="122.6">IO_L12N_T1U_N11_GC_66_J24</text>
<text x="87.8" y="120.1">IO_T1U_N12_66_M24</text>
<text x="115.5" y="121.5">J24</text>
<text x="115.5" y="124.1">J23</text>
<text x="138.4" y="121.5">USER_SMA_CLOCK_N</text>
<text x="138.4" y="124.1">USER_SMA_CLOCK_P</text>
<text x="179" y="125.3">SYSCLK_300_P</text>
<text x="304.5" y="123.9">IO_L12P_T1U_N10_GC_67_D19</text>
<text x="304.5" y="121.4">IO_L12N_T1U_N11_GC_67_D20</text>
<text x="344.1" y="120.2">D20</text>
<text x="344.1" y="122.8">D19</text>
<text x="344.1" y="125.3">D18</text>
<text x="374.6" y="120.2">DDR4_DQ19</text>
<text x="374.6" y="125.3">DDR4_DQ23</text>
<text x="374.6" y="122.8">DDR4_DQ21</text>
<text x="77.4" y="130.3">IO_L11P_T1U_N8_GC_66_K22</text>
<text x="77.4" y="127.7">IO_L11N_T1U_N9_GC_66_K23</text>
<text x="115.5" y="126.6">K23</text>
<text x="115.5" y="129.1">K22</text>
<text x="115.5" y="131.7">L25</text>
<text x="138.4" y="131.7">DDR4_RESET_B</text>
<text x="138.4" y="129.1">SYSCLK_300_P</text>
<text x="138.4" y="126.6">SYSCLK_300_N</text>
<text x="175.2" y="131.3">1</text>
<text x="297.1" y="131.5">IO_L10N_T1U_N7_QBC_AD4N_67_E20</text>
<text x="306" y="129">IO_L11P_T1U_N8_GC_67_E18</text>
<text x="306" y="126.5">IO_L11N_T1U_N9_GC_67_D18</text>
<text x="344.1" y="127.9">E18</text>
<text x="344.1" y="130.4">E20</text>
<text x="374.6" y="130.4">DDR4_DQS2_C</text>
<text x="374.6" y="127.9">DDR4_DQ20</text>
<text x="68.6" y="135.3">IO_L10P_T1U_N6_QBC_AD4P_66_L24</text>
<text x="68.6" y="132.8">IO_L10N_T1U_N7_QBC_AD4N_66_L25</text>
<text x="74.5" y="137.9">IO_L9N_T1L_N5_AD12N_66_K26</text>
<text x="115.5" y="134.2">L24</text>
<text x="115.5" y="136.8">K26</text>
<text x="138.4" y="136.8">USER_SMA_N</text>
<text x="138.4" y="134.2">DDR4_ALERT_B</text>
<text x="180.3" y="134.2">100</text>
<text x="180.3" y="136.8">1/10W</text>
<text x="297.1" y="134.1">IO_L10P_T1U_N6_QBC_AD4P_67_F20</text>
<text x="303" y="136.6">IO_L9N_T1L_N5_AD12N_67_G21</text>
<text x="344.1" y="132.9">F20</text>
<text x="344.1" y="135.5">G21</text>
<text x="374.6" y="132.9">DDR4_DQS2_T</text>
<text x="374.6" y="135.5">DDR4_DQ17</text>
<text x="74.5" y="140.4">IO_L9P_T1L_N4_AD12P_66_K25</text>
<text x="76" y="143">IO_L8N_T1L_N3_AD5N_66_M26</text>
<text x="115.5" y="139.3">K25</text>
<text x="115.5" y="141.8">M26</text>
<text x="129.5" y="141.8">NC</text>
<text x="138.4" y="139.3">USER_SMA_P</text>
<text x="175.2" y="138.9">2</text>
<text x="179" y="143.1">SYSCLK_300_N</text>
<text x="180.3" y="139.3">1%</text>
<text x="303" y="139.2">IO_L9P_T1L_N4_AD12P_67_G20</text>
<text x="304.5" y="141.7">IO_L8N_T1L_N3_AD5N_67_F19</text>
<text x="344.1" y="138">G20</text>
<text x="344.1" y="140.6">F19</text>
<text x="344.1" y="143.1">F18</text>
<text x="374.6" y="138">DDR4_DQ22</text>
<text x="374.6" y="143.1">DDR4_DQ16</text>
<text x="374.6" y="140.6">DDR4_DQ18</text>
<text x="68.6" y="148">IO_L7N_T1L_N1_QBC_AD13N_66_L23</text>
<text x="76" y="145.5">IO_L8P_T1L_N2_AD5P_66_M25</text>
<text x="115.5" y="144.4">M25</text>
<text x="115.5" y="146.9">L23</text>
<text x="115.5" y="149.4">L22</text>
<text x="129.5" y="149.4">NC</text>
<text x="129.5" y="146.9">NC</text>
<text x="129.5" y="144.4">NC</text>
<text x="297.1" y="149.3">IO_L7P_T1L_N0_QBC_AD13P_67_H18</text>
<text x="297.1" y="146.8">IO_L7N_T1L_N1_QBC_AD13N_67_H19</text>
<text x="304.5" y="144.2">IO_L8P_T1L_N2_AD5P_67_F18</text>
<text x="344.1" y="145.6">H19</text>
<text x="344.1" y="148.2">H18</text>
<text x="358.1" y="145.6">NC</text>
<text x="374.6" y="148.2">DDR4_DM2</text>
<text x="68.6" y="150.6">IO_L7P_T1L_N0_QBC_AD13P_66_L22</text>
<text x="74.5" y="155.7">IO_L6N_T0U_N11_AD6N_66_K20</text>
<text x="81.9" y="153.1">IO_T0U_N12_VRP_66_M22</text>
<text x="115.5" y="152">M22</text>
<text x="115.5" y="154.5">K20</text>
<text x="129.5" y="154.5">NC</text>
<text x="138.4" y="152">VRP_66</text>
<text x="303" y="154.4">IO_L6N_T0U_N11_AD6N_67_C16</text>
<text x="310.4" y="151.9">IO_T0U_N12_VRP_67_F17</text>
<text x="344.1" y="150.7">F17</text>
<text x="344.1" y="153.3">C16</text>
<text x="344.1" y="155.8">D16</text>
<text x="374.6" y="150.7">VRP_67</text>
<text x="374.6" y="155.8">DDR4_DQ25</text>
<text x="374.6" y="153.3">DDR4_DQ29</text>
<text x="74.5" y="160.7">IO_L5N_T0U_N9_AD14N_66_J21</text>
<text x="74.5" y="158.2">IO_L6P_T0U_N10_AD6P_66_L20</text>
<text x="115.5" y="157.1">L20</text>
<text x="115.5" y="159.6">J21</text>
<text x="129.5" y="159.6">NC</text>
<text x="129.5" y="157.1">NC</text>
<text x="303" y="159.5">IO_L5N_T0U_N9_AD14N_67_G16</text>
<text x="303" y="156.9">IO_L6P_T0U_N10_AD6P_67_D16</text>
<text x="344.1" y="158.3">G16</text>
<text x="344.1" y="160.9">H16</text>
<text x="374.6" y="158.3">DDR4_DQ26</text>
<text x="374.6" y="160.9">DDR4_DQ30</text>
<text x="70" y="165.8">IO_L4N_T0U_N7_DBC_AD7N_66_L19</text>
<text x="74.5" y="163.3">IO_L5P_T0U_N8_AD14P_66_K21</text>
<text x="115.5" y="162.1">K21</text>
<text x="115.5" y="164.7">L19</text>
<text x="115.5" y="167.2">M19</text>
<text x="129.5" y="164.7">NC</text>
<text x="129.5" y="167.2">NC</text>
<text x="129.5" y="162.1">NC</text>
<text x="298.6" y="167.1">IO_L4P_T0U_N6_DBC_AD7P_67_E16</text>
<text x="298.6" y="164.6">IO_L4N_T0U_N7_DBC_AD7N_67_E17</text>
<text x="303" y="162">IO_L5P_T0U_N8_AD14P_67_H16</text>
<text x="344.1" y="163.4">E17</text>
<text x="344.1" y="166">E16</text>
<text x="374.6" y="163.4">DDR4_DQS3_C</text>
<text x="374.6" y="166">DDR4_DQS3_T</text>
<text x="15.2" y="169.8">VCC1V2</text>
<text x="70" y="168.4">IO_L4P_T0U_N6_DBC_AD7P_66_M19</text>
<text x="74.5" y="173.4">IO_L3P_T0L_N4_AD15P_66_J19</text>
<text x="74.5" y="170.9">IO_L3N_T0L_N5_AD15N_66_J20</text>
<text x="115.5" y="169.8">J20</text>
<text x="115.5" y="172.3">J19</text>
<text x="129.5" y="169.8">NC</text>
<text x="129.5" y="172.3">NC</text>
<text x="246.3" y="169.8">VCC1V2</text>
<text x="303" y="172.2">IO_L3P_T0L_N4_AD15P_67_E15</text>
<text x="303" y="169.6">IO_L3N_T0L_N5_AD15N_67_D15</text>
<text x="344.1" y="168.5">D15</text>
<text x="344.1" y="171">E15</text>
<text x="344.1" y="173.6">G17</text>
<text x="374.6" y="168.5">DDR4_DQ27</text>
<text x="374.6" y="171">DDR4_DQ28</text>
<text x="374.6" y="173.6">DDR4_DQ31</text>
<text x="1.3" y="176.1">B</text>
<text x="32.4" y="179.9">E24</text>
<text x="83.4" y="178.5">IO_L2P_T0L_N2_66_M20</text>
<text x="83.4" y="176">IO_L2N_T0L_N3_66_M21</text>
<text x="115.5" y="174.8">M21</text>
<text x="115.5" y="177.4">M20</text>
<text x="115.5" y="179.9">K18</text>
<text x="129.5" y="179.9">NC</text>
<text x="129.5" y="174.8">NC</text>
<text x="129.5" y="177.4">NC</text>
<text x="260.9" y="178.7">C20</text>
<text x="267.9" y="179.8">VCCO_67_C20</text>
<text x="306" y="179.8">IO_L1N_T0L_N1_DBC_67_F15</text>
<text x="311.9" y="177.2">IO_L2P_T0L_N2_67_H17</text>
<text x="311.9" y="174.7">IO_L2N_T0L_N3_67_G17</text>
<text x="344.1" y="176.1">H17</text>
<text x="344.1" y="178.7">F15</text>
<text x="358.1" y="178.7">NC</text>
<text x="374.6" y="176.1">DDR4_DQ24</text>
<text x="427.9" y="176.1">B</text>
<text x="32.4" y="182.5">H25</text>
<text x="32.4" y="185">J22</text>
<text x="39.4" y="183.6">VCCO_66_H25</text>
<text x="39.4" y="181.1">VCCO_66_E24</text>
<text x="77.4" y="183.6">IO_L1P_T0L_N0_DBC_66_L18</text>
<text x="77.4" y="181.1">IO_L1N_T0L_N1_DBC_66_K18</text>
<text x="115.5" y="182.5">L18</text>
<text x="115.5" y="185">J18</text>
<text x="129.5" y="182.5">NC</text>
<text x="260.9" y="181.2">D17</text>
<text x="260.9" y="183.7">G18</text>
<text x="267.9" y="184.9">VCCO_67_G18</text>
<text x="267.9" y="182.3">VCCO_67_D17</text>
<text x="306" y="182.3">IO_L1P_T0L_N0_DBC_67_G15</text>
<text x="325.3" y="184.9">VREF_67_J16</text>
<text x="344.1" y="181.2">G15</text>
<text x="344.1" y="183.7">J16</text>
<text x="374.6" y="181.2">DDR4_DM3</text>
<text x="39.4" y="186.1">VCCO_66_J22</text>
<text x="96.7" y="186.1">VREF_66_J18</text>
<text x="358.1" y="191">1</text>
<text x="129.5" y="192.2">1</text>
<text x="134.6" y="195.2">1.00K</text>
<text x="134.6" y="197.7">1/16W</text>
<text x="363.1" y="193.9">1.00K</text>
<text x="363.1" y="196.4">1/16W</text>
<text x="88.9" y="202.8">SOC_676_1MM_IRON</text>
<text x="129.5" y="199.9">2</text>
<text x="134.6" y="200.2">1%</text>
<text x="317.4" y="201.5">SOC_676_1MM_IRON</text>
<text x="358.1" y="198.6">2</text>
<text x="363.1" y="199">1%</text>
<text x="358.4" y="209.1">GND</text>
<text x="129.8" y="210.4">GND</text>
<text x="66" y="234.5">VRP_66</text>
<text x="78.7" y="239.2">1</text>
<text x="278.1" y="234.5">VRP_67</text>
<text x="290.8" y="239.2">1</text>
<text x="1.3" y="245.9">A</text>
<text x="83.8" y="242.1">240</text>
<text x="83.8" y="244.7">1/10W</text>
<text x="295.8" y="244.7">1/10W</text>
<text x="295.8" y="242.1">240</text>
<text x="321.2" y="243.4">TITLE: FPGA Banks 66 67 DDR4</text>
<text x="331.4" y="245.9">SCHEM, ROHS COMPLIANT</text>
<text x="400" y="245.9">PCB P/N:</text>
<text x="400" y="243.4">ASSY P/N: 0432019</text>
<text x="414.8" y="245.9">1280924</text>
<text x="78.7" y="246.8">2</text>
<text x="83.8" y="247.2">1%</text>
<text x="290.8" y="246.8">2</text>
<text x="295.8" y="247.2">1%</text>
<text x="331.4" y="248.5">HW-U1-KCU116_REV1_0</text>
<text x="400" y="251">TEST P/N: TSSXXXX</text>
<text x="400" y="248.5">SCH P/N:</text>
<text x="414.8" y="248.5">0381757</text>
<text x="79" y="257.4">GND</text>
<text x="291.1" y="257.4">GND</text>
<text x="321.2" y="256.1">DATE: 04/03/2017:14:22</text>
<text x="384.7" y="256.1">VER:</text>
<text x="403.8" y="256.1">1.0</text>
<text x="427.9" y="253.6">A</text>
<text x="321.2" y="261.2">SHEET SIZE: B</text>
<text x="384.7" y="261.2">REV:</text>
<text x="403.8" y="261.2">01</text>
<text x="321.2" y="266.3">SHEET</text>
<text x="354.2" y="266.3">OF</text>
<text x="384.7" y="266.3">DRAWN BY:</text>
<text x="403.8" y="270.1">DN</text>
<text x="53.3" y="277.7">4</text>
<text x="161.3" y="277.7">3</text>
<text x="269.2" y="277.7">2</text>
<text x="377.1" y="277.7">1</text>
</g>
</svg>
